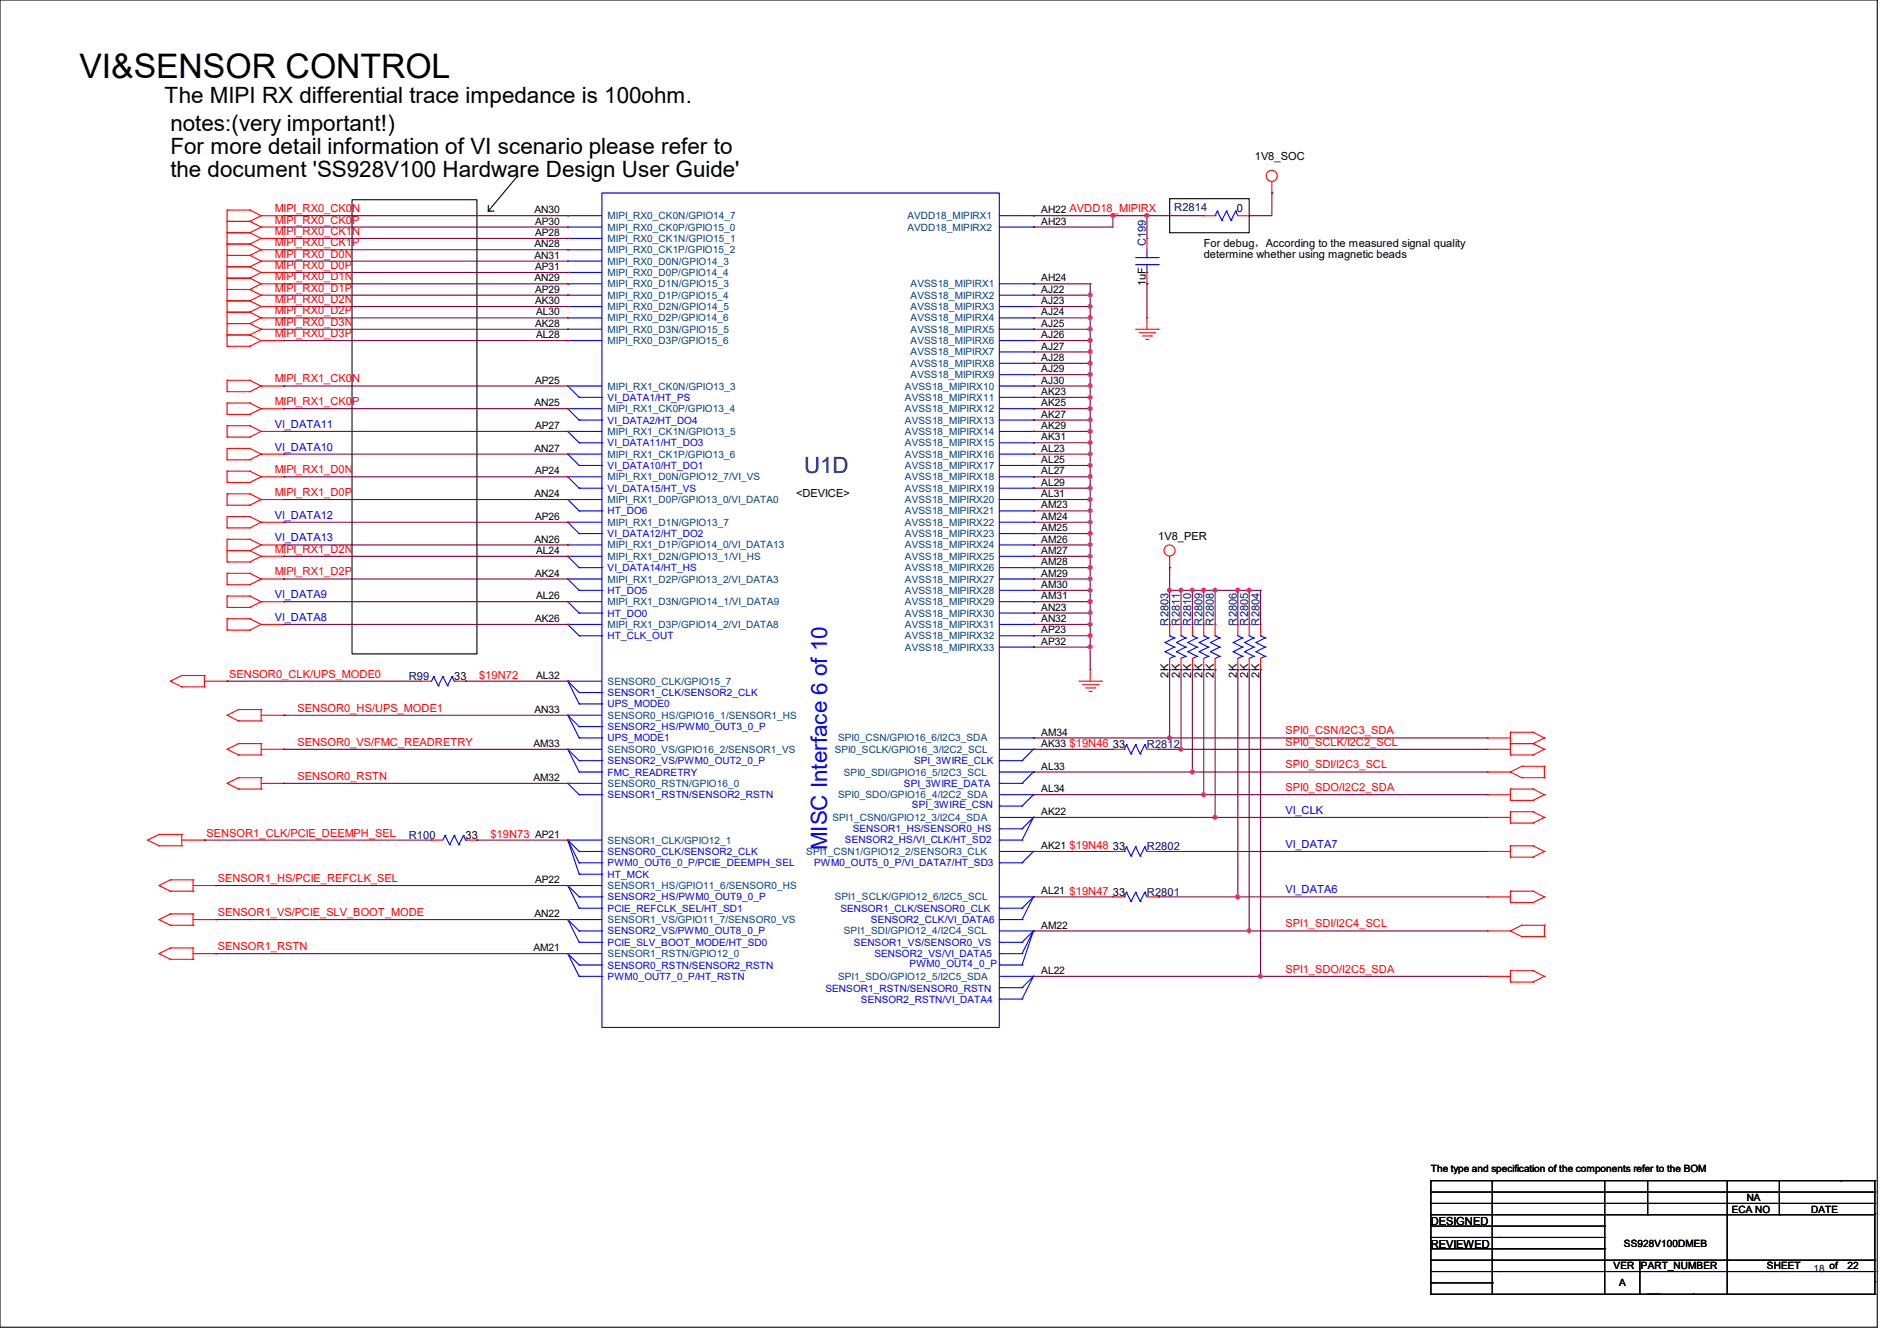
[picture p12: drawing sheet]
<svg xmlns="http://www.w3.org/2000/svg" width="297mm" height="210mm" viewBox="0 0 297 210" stroke-linecap="round" stroke-linejoin="round" font-family="sans-serif">
<g fill="none" stroke="#000" stroke-width=".17">
<path d="M0 0h293.9v207.9h-293.9zM55.1 31.3h19.6v71.1h-19.6zM76.5 33.1h.1M76.5 32.2v.9M76.5 33.1h.8M80.9 27.7h.1M80.9 27.7l-4.4 5.4M183.1 31.1h12.5v5.3h-12.5zM224 186.7h69.5v3.5h-69.5zM224 192h.1M224 193.8h.1M224 195.6h.1"/>
<path d="M224 197.4h.1M224 199.1h.1M224 184.9h.1M224 188.5h69.5M224 184.9v1.8M224 190.2v12.5M224 193.8h27.2M224 195.6h27.2M224 197.4h69.5M224 199.1h69.5M224 192h27.2M224.2 184.9h69.3"/>
<path d="M233.6 186.7h.1M233.6 195.6h.1M233.6 197.4h.1M233.6 199.1h.1M233.6 184.9h.1M233.6 184.9v17.8M234.9 193.8h.1M251.2 193.8h.1M251.2 195.6h.1M251.2 192h.1M251.2 184.9v17.8M256.8 197.4v5.3"/>
<path d="M258 190.2h.1M258 184.9v5.3M270.4 197.4h.1M270.4 184.9v17.8M278.6 190.2h.1M278.6 184.9v5.3M288.2 184.9h.1M293.5 188.5h.1M293.5 186.7h.1M293.5 190.1h.1M293.5 199.1h.1M293.5 197.4h.1"/>
<path d="M293.5 184.9h.1M293.5 184.9v1.8M293.5 190.1v12.6M224 200.9h.1M224 202.7h.1M224 200.9h9.6M224.2 202.7h69.3M233.6 200.9h.1M233.6 202.7h.1M251.2 202.7h.1M256.8 202.7h.1M258 202.7h.1"/>
<path d="M259.8 202.7h.1M265.1 202.7h.1M270.4 202.7h.1M293.5 202.7h.1M293.5 200.7h.1"/>
</g>
<g fill="none" stroke="#f00" stroke-width=".17">
<path d="M35.6 34.7h.1M35.6 32.9h.1M35.6 36.4h.1M35.6 38.2h.1M35.6 32.9v21.3M35.6 34.7h3.5M35.6 32.9h3.5M35.6 36.4h3.5M35.6 38.2h3.5M39.1 32.9h.1M39.1 34.7h.1M39.1 36.4h.1"/>
<path d="M39.1 38.2h.1M39.1 32.9l1.8 .9M39.1 34.7l1.8 .9M39.1 36.4l1.8 .9M39.1 38.2l1.8 .9M40.9 33.8h.1M40.9 35.6h.1M40.9 37.3h.1M40.9 39.1h.1M40.9 33.8h3.5M40.9 33.8l-1.8 .9M40.9 35.6h3.5"/>
<path d="M40.9 35.6l-1.8 .8M40.9 37.3h3.5M40.9 37.3l-1.8 .9M40.9 39.1h3.5M40.9 39.1l-1.8 .9M44.4 33.8h.1M44.4 35.6h.1M44.4 37.3h.1M44.4 39.1h.1M88.9 39.1h.1M88.9 37.3h.1M88.9 35.6h.1"/>
<path d="M88.9 33.8h.1M161.8 35.6h.1M161.8 33.8h.1M179.6 37.3h.1M179.6 37.3v1.8M188.5 33.8h.1M188.5 33.8h1.7M193.8 33.8h1.8M195.6 33.8h.1M199.1 30.2h.1M199.1 28.4v1.8M35.6 54.2h.1"/>
<path d="M35.6 52.5h.1M35.6 40h.1M35.6 41.8h.1M35.6 43.6h.1M35.6 45.3h.1M35.6 47.1h.1M35.6 48.9h.1M35.6 50.7h.1M35.6 59.6h.1M35.6 54.2h3.5M35.6 59.6v1.7M35.6 52.5h3.5"/>
<path d="M35.6 40h3.5M35.6 41.8h3.5M35.6 43.6h3.5M35.6 45.3h3.5M35.6 47.1h3.5M35.6 48.9h3.5M35.6 50.7h3.5M35.6 59.6h3.5M39.1 52.5h.1M39.1 54.2h.1M39.1 40h.1M39.1 41.8h.1"/>
<path d="M39.1 43.6h.1M39.1 45.3h.1M39.1 47.1h.1M39.1 48.9h.1M39.1 50.7h.1M39.1 59.6h.1M39.1 52.5l1.8 .8M39.1 40l1.8 .9M39.1 41.8l1.8 .9M39.1 43.6l1.8 .8M39.1 45.3l1.8 .9M39.1 47.1l1.8 .9"/>
<path d="M39.1 48.9l1.8 .9M39.1 50.7l1.8 .9M39.1 59.6l1.8 .9M40.9 53.3h.1M40.9 40.9h.1M40.9 42.7h.1M40.9 44.4h.1M40.9 46.2h.1M40.9 48h.1M40.9 49.8h.1M40.9 51.6h.1M40.9 51.6h3.5"/>
<path d="M40.9 53.3h3.5M40.9 53.3l-1.8 .9M40.9 40.9h3.5M40.9 40.9l-1.8 .9M40.9 42.7h3.5M40.9 42.7l-1.8 .9M40.9 44.4h3.5M40.9 44.4l-1.8 .9M40.9 46.2h3.5M40.9 46.2l-1.8 .9M40.9 48h3.5M40.9 48l-1.8 .9"/>
<path d="M40.9 49.8h3.5M40.9 49.8l-1.8 .9M40.9 51.6l-1.8 .9M44.4 53.3h.1M44.4 40.9h.1M44.4 42.7h.1M44.4 44.4h.1M44.4 46.2h.1M44.4 48h.1M44.4 49.8h.1M44.4 51.6h.1M88.9 53.3h.1"/>
<path d="M88.9 51.6h.1M88.9 49.8h.1M88.9 48h.1M88.9 46.2h.1M88.9 44.4h.1M88.9 42.7h.1M88.9 40.9h.1M161.8 58.7h.1M161.8 56.9h.1M161.8 55.1h.1M161.8 53.3h.1M161.8 51.6h.1"/>
<path d="M161.8 49.8h.1M161.8 48h.1M161.8 46.2h.1M161.8 44.4h.1M177.8 51.6h3.6M178.4 52.1h2.4M178.9 52.6h1.4M179.4 53.2h.3M179.6 49.8h.1M179.6 44.4h.1M179.6 42.7v1.7M179.6 49.8v1.8"/>
<path d="M179.7 53.2h.1M180.3 52.6h.1M180.8 52.1h.1M181.4 51.6h.1M35.6 61.3h.1M35.6 64.9h.1M35.6 63.1h.1M35.6 68.5h.1M35.6 66.7h.1M35.6 72h.1M35.6 70.2h.1M35.6 75.6h.1"/>
<path d="M35.6 73.8h.1M35.6 79.1h.1M35.6 77.3h.1M35.6 63.1v1.8M35.6 66.7v1.8M35.6 70.2v1.8M35.6 73.8v1.8M35.6 77.3v1.8M35.6 61.3h3.5M35.6 64.9h3.5M35.6 63.1h3.5M35.6 68.5h3.5"/>
<path d="M35.6 66.7h3.5M35.6 72h3.5M35.6 70.2h3.5M35.6 75.6h3.5M35.6 73.8h3.5M35.6 79.1h3.5M35.6 77.3h3.5M39.1 61.3h.1M39.1 63.1h.1M39.1 64.9h.1M39.1 66.7h.1M39.1 68.5h.1"/>
<path d="M39.1 70.2h.1M39.1 72h.1M39.1 73.8h.1M39.1 75.6h.1M39.1 77.3h.1M39.1 79.1h.1M39.1 63.1l1.8 .9M39.1 66.7l1.8 .9M39.1 70.2l1.8 .9M39.1 73.8l1.8 .9M39.1 77.3l1.8 .9M40.9 60.5h.1"/>
<path d="M40.9 64h.1M40.9 67.6h.1M40.9 71.1h.1M40.9 74.7h.1M40.9 78.2h.1M40.9 60.5h3.5M40.9 60.5l-1.8 .8M40.9 64h3.5M40.9 64l-1.8 .9M40.9 67.6h3.5M40.9 67.6l-1.8 .9M40.9 71.1h3.5"/>
<path d="M40.9 71.1l-1.8 .9M40.9 74.7h3.5M40.9 74.7l-1.8 .9M40.9 78.2h3.5M40.9 78.2l-1.8 .9M44.4 60.5h.1M44.4 64h.1M44.4 67.6h.1M44.4 71.1h.1M44.4 74.7h.1M44.4 78.2h.1M88.9 78.2h.1"/>
<path d="M88.9 74.7h.1M88.9 71.1h.1M88.9 67.6h.1M88.9 64h.1M88.9 60.5h.1M161.8 78.2h.1M161.8 76.5h.1M161.8 74.7h.1M161.8 72.9h.1M161.8 71.1h.1M161.8 69.3h.1M161.8 67.6h.1"/>
<path d="M161.8 65.8h.1M161.8 64h.1M161.8 62.2h.1M161.8 60.5h.1M35.6 95.1h.1M35.6 93.3h.1M35.6 91.6h.1M35.6 89.8h.1M35.6 98.7h.1M35.6 96.9h.1M35.6 82.7h.1M35.6 80.9h.1"/>
<path d="M35.6 86.2h.1M35.6 84.5h.1M35.6 88h.1M35.6 80.9v1.8M35.6 84.5v3.5M35.6 89.8v1.8M35.6 93.3v1.8M35.6 96.9v1.8M35.6 95.1h3.5M35.6 93.3h3.5M35.6 91.6h3.5M35.6 89.8h3.5"/>
<path d="M35.6 98.7h3.5M35.6 96.9h3.5M35.6 82.7h3.5M35.6 80.9h3.5M35.6 86.2h3.5M35.6 84.5h3.5M35.6 88h3.5M39.1 93.3h.1M39.1 95.1h.1M39.1 89.8h.1M39.1 91.6h.1M39.1 96.9h.1"/>
<path d="M39.1 98.7h.1M39.1 80.9h.1M39.1 82.7h.1M39.1 84.5h.1M39.1 86.2h.1M39.1 88h.1M39.1 93.3l1.8 .9M39.1 89.8l1.8 .9M39.1 96.9l1.8 .9M39.1 80.9l1.8 .9M39.1 84.5l1.8 .8M39.1 86.2l1.8 .9"/>
<path d="M40.9 94.2h.1M40.9 90.7h.1M40.9 97.8h.1M40.9 81.8h.1M40.9 85.3h.1M40.9 87.1h.1M40.9 94.2h3.5M40.9 94.2l-1.8 .9M40.9 90.7h3.5M40.9 90.7l-1.8 .9M40.9 97.8h3.5M40.9 97.8l-1.8 .9"/>
<path d="M40.9 81.8h3.5M40.9 81.8l-1.8 .9M40.9 85.3h3.5M40.9 85.3l-1.8 .9M40.9 87.1h3.5M40.9 87.1l-1.8 .9M44.4 94.2h.1M44.4 90.7h.1M44.4 97.8h.1M44.4 81.8h.1M44.4 85.3h.1M44.4 87.1h.1"/>
<path d="M88.9 97.8h.1M88.9 94.2h.1M88.9 90.7h.1M88.9 87.1h.1M88.9 85.3h.1M88.9 81.8h.1M161.8 99.6h.1M161.8 97.8h.1M161.8 96h.1M161.8 94.2h.1M161.8 92.5h.1M161.8 90.7h.1"/>
<path d="M161.8 88.9h.1M161.8 87.1h.1M161.8 85.3h.1M161.8 83.6h.1M161.8 81.8h.1M161.8 80h.1M183.1 88.9h.1M183.1 97.8h.1M183.1 87.1v1.8M183.1 97.8v1.8M184.9 97.8h.1M184.9 97.8v1.8"/>
<path d="M186.7 97.8h.1M186.7 97.8v1.8M188.5 97.8h.1M188.5 97.8v1.8M190.2 97.8h.1M190.2 97.8v1.8M193.8 97.8h.1M193.8 97.8v1.8M195.6 97.8h.1M195.6 97.8v1.8M197.4 97.8h.1M197.4 97.8v1.8"/>
<path d="M26.7 106.7h.1M26.7 106.7l1.7 .9M28.4 105.8h.1M28.4 107.6h.1M28.4 107.6h3.6M28.4 105.8h3.6M28.4 105.8l-1.7 .9M32 107.6h.1M32 105.8h.1M32 106.7h3.6M32 105.8v1.8M35.6 106.7h.1"/>
<path d="M35.6 112h.1M35.6 117.3h.1M35.6 112l1.7 .9M35.6 117.3l1.7 .9M37.3 111.1h.1M37.3 112.9h.1M37.3 116.5h.1M37.3 118.2h.1M37.3 112.9h3.6M37.3 111.1h3.6M37.3 111.1l-1.7 .9M37.3 118.2h3.6"/>
<path d="M37.3 116.5h3.6M37.3 116.5l-1.7 .8M40.9 112.9h.1M40.9 111.1h.1M40.9 118.2h.1M40.9 116.5h.1M40.9 111.1v1.8M40.9 116.5v1.7M40.9 112h3.5M40.9 117.3h3.5M44.4 112h.1M44.4 117.3h.1"/>
<path d="M65.8 106.7h.1M65.8 106.7h1.8M71.1 106.7h1.8M72.9 106.7h.1M88.9 117.3h.1M88.9 112h.1M88.9 106.7h.1M161.8 101.3h.1M161.8 117.3h.1M161.8 115.6h.1M168.9 106.7h3.6M169.5 107.2h2.4"/>
<path d="M170 107.7h1.4M170.5 108.3h.4M170.7 104.9h.1M170.7 104.9v1.8M170.9 108.3h.1M171.4 107.7h.1M171.9 107.2h.1M172.5 106.7h.1M174.2 117.3h.1M174.2 117.3h1.8M179.6 117.3h1.8M181.4 117.3h.1"/>
<path d="M183.1 104.9h.1M183.1 103.1v1.8M184.9 104.9h.1M184.9 103.1v1.8M186.7 104.9h.1M186.7 103.1v1.8M188.5 104.9h.1M188.5 103.1v1.8M190.2 104.9h.1M190.2 103.1v1.8M193.8 104.9h.1M193.8 103.1v1.8"/>
<path d="M195.6 104.9h.1M195.6 103.1v1.8M197.4 104.9h.1M197.4 103.1v1.8M232.9 115.6h.1M232.9 117.3h.1M232.9 117.3h3.6M232.9 115.6h3.6M236.5 116.5h.1M236.5 114.7h.1M236.5 118.2h.1M236.5 118.2h3.5"/>
<path d="M236.5 116.5h3.5M236.5 114.7v3.5M236.5 114.7h3.5M240 114.7h.1M240 116.5h.1M240 118.2h.1M240 114.7l1.8 .9M240 116.5l1.8 .8M241.8 115.6h.1M241.8 117.3h.1M241.8 115.6l-1.8 .9M241.8 117.3l-1.8 .9"/>
<path d="M23.1 131.6h.1M23.1 131.6l1.8 .9M24.9 130.7h.1M24.9 132.5h.1M24.9 138.7h.1M24.9 132.5h3.5M24.9 130.7h3.5M24.9 130.7l-1.8 .9M24.9 138.7l1.8 .9M26.7 137.8h.1M26.7 139.6h.1M26.7 139.6h3.5"/>
<path d="M26.7 137.8h3.5M26.7 137.8l-1.8 .9M28.4 132.5h.1M28.4 130.7h.1M28.4 131.6h3.6M28.4 130.7v1.8M30.2 139.6h.1M30.2 137.8h.1M30.2 138.7h3.6M30.2 137.8v1.8M32 131.6h.1M33.8 138.7h.1"/>
<path d="M35.6 122.7h.1M35.6 122.7l1.7 .9M37.3 121.8h.1M37.3 123.6h.1M37.3 123.6h3.6M37.3 121.8h3.6M37.3 121.8l-1.7 .9M40.9 123.6h.1M40.9 121.8h.1M40.9 122.7h3.5M40.9 121.8v1.8M44.4 122.7h.1"/>
<path d="M67.6 131.6h.1M67.6 131.6h1.7M72.9 131.6h1.8M74.7 131.6h.1M88.9 138.7h.1M88.9 131.6h.1M88.9 122.7h.1M161.8 133.3h.1M161.8 128h.1M161.8 124.5h.1M161.8 120.9h.1M174.2 133.3h.1"/>
<path d="M174.2 133.3h1.8M179.6 133.3h1.8M181.4 133.3h.1M232.9 124.5h.1M232.9 120.9h.1M232.9 128h.1M232.9 133.3h.1M232.9 124.5h3.6M232.9 120.9h3.6M232.9 128h3.6M232.9 133.3h3.6M236.5 125.3h.1"/>
<path d="M236.5 123.6h.1M236.5 120.9h.1M236.5 128.9h.1M236.5 127.1h.1M236.5 134.2h.1M236.5 132.5h.1M236.5 139.6h.1M236.5 123.6h3.5M236.5 132.5h3.5M236.5 139.6h3.5M236.5 123.6v1.7M236.5 127.1v1.8"/>
<path d="M236.5 132.5v1.7M236.5 139.6v1.8M236.5 125.3h3.5M236.5 120.9l1.8 .9M236.5 128.9h3.5M236.5 127.1h3.5M236.5 134.2h3.5M238.3 120h.1M238.3 121.8h.1M238.3 121.8h3.5M238.3 120h3.5M238.3 120l-1.8 .9"/>
<path d="M240 123.6h.1M240 125.3h.1M240 127.1h.1M240 128.9h.1M240 132.5h.1M240 134.2h.1M240 139.6h.1M240 123.6l1.8 .9M240 127.1l1.8 .9M240 132.5l1.8 .8M240 139.6l1.8 .9M241.8 124.5h.1"/>
<path d="M241.8 121.8h.1M241.8 120h.1M241.8 128h.1M241.8 133.3h.1M241.8 120v1.8M241.8 124.5l-1.8 .8M241.8 128l-1.8 .9M241.8 133.3l-1.8 .9M24.9 144h.1M24.9 149.4h.1M24.9 144l1.8 .9M24.9 149.4l1.8 .8"/>
<path d="M26.7 143.1h.1M26.7 144.9h.1M26.7 148.5h.1M26.7 150.2h.1M26.7 144.9h3.5M26.7 143.1h3.5M26.7 143.1l-1.8 .9M26.7 150.2h3.5M26.7 148.5h3.5M26.7 148.5l-1.8 .9M30.2 144.9h.1M30.2 143.1h.1"/>
<path d="M30.2 150.2h.1M30.2 148.5h.1M30.2 143.1v1.8M30.2 148.5v1.7M30.2 144h3.6M30.2 149.4h3.6M33.8 144h.1M33.8 149.4h.1M88.9 144h.1M88.9 149.4h.1M161.8 152.9h.1M161.8 145.8h.1"/>
<path d="M161.8 140.5h.1M174.2 140.5h.1M174.2 140.5h1.8M179.6 140.5h1.8M181.4 140.5h.1M232.9 145.8h.1M232.9 140.5h.1M232.9 152.9h.1M232.9 145.8h3.6M232.9 140.5h3.6M232.9 152.9h3.6M236.5 145.8h.1"/>
<path d="M236.5 141.4h.1M236.5 153.8h.1M236.5 152h.1M236.5 145.8l1.8 .9M236.5 152v1.8M236.5 141.4h3.5M236.5 153.8h3.5M236.5 152h3.5M238.3 144.9h.1M238.3 146.7h.1M238.3 144.9h3.5M238.3 146.7h3.5"/>
<path d="M238.3 144.9l-1.8 .9M240 141.4h.1M240 152h.1M240 153.8h.1M240 152l1.8 .9M241.8 146.7h.1M241.8 144.9h.1M241.8 140.5h.1M241.8 152.9h.1M241.8 144.9v1.8M241.8 140.5l-1.8 .9M241.8 152.9l-1.8 .9"/>
<circle cx="199.1" cy="27.5" r=".87"/>
<circle cx="183.1" cy="86.2" r=".87"/>
</g>
<g fill="none" stroke="#00f" stroke-width=".17">
<path d="M88.9 39.1h.1M88.9 37.3h.1M88.9 35.6h.1M88.9 33.8h.1M88.9 35.6h5.3M88.9 33.8h5.3M88.9 39.1h5.3M88.9 37.3h5.3M94.2 30.2h62.3v130.7h-62.3zM156.5 35.6h5.3M156.5 33.8h5.3M161.8 35.6h.1"/>
<path d="M161.8 33.8h.1M179.6 39.1v1.2M190.2 33.8h.1M190.6 33.1h.1M190.6 33.1l.7 1.4M190.6 33.1l-.4 .7M191.3 34.5h.1M192 33.1h.1M192 33.1l.7 1.4M192 33.1l-.7 1.4M192.7 34.5h.1M193.5 33.1h.1"/>
<path d="M193.5 33.1l-.8 1.4M193.5 33.1l.3 .7M88.9 53.3h.1M88.9 51.6h.1M88.9 49.8h.1M88.9 48h.1M88.9 46.2h.1M88.9 44.4h.1M88.9 42.7h.1M88.9 40.9h.1M88.9 53.3h5.3M88.9 51.6h5.3"/>
<path d="M88.9 49.8h5.3M88.9 48h5.3M88.9 46.2h5.3M88.9 44.4h5.3M88.9 42.7h5.3M88.9 40.9h5.3M156.5 58.7h5.3M156.5 56.9h5.3M156.5 55.1h5.3M156.5 53.3h5.3M156.5 51.6h5.3M156.5 49.8h5.3"/>
<path d="M156.5 48h5.3M156.5 46.2h5.3M156.5 44.4h5.3M161.8 58.7h.1M161.8 56.9h.1M161.8 55.1h.1M161.8 53.3h.1M161.8 51.6h.1M161.8 49.8h.1M161.8 48h.1M161.8 46.2h.1M161.8 44.4h.1"/>
<path d="M177.8 41.4h3.6M177.8 40.3h3.6M179.6 42.7h.1M179.6 40.3h.1M179.6 41.4v1.3M181.4 41.4h.1M181.4 40.3h.1M88.9 78.2h.1M88.9 74.7h.1M88.9 71.1h.1M88.9 67.6h.1M88.9 64h.1"/>
<path d="M88.9 60.5h.1M88.9 78.2h5.3M88.9 74.7h5.3M88.9 71.1h5.3M88.9 67.6h5.3M88.9 64h5.3M88.9 60.5h5.3M88.9 78.2l1.8 1.8M88.9 74.7l1.8 1.8M88.9 71.1l1.8 1.8M88.9 67.6l1.8 1.7M88.9 64l1.8 1.8"/>
<path d="M88.9 60.5l1.8 1.7M90.7 76.5h.1M90.7 72.9h.1M90.7 69.3h.1M90.7 65.8h.1M90.7 62.2h.1M90.7 76.5h3.5M90.7 72.9h3.5M90.7 69.3h3.5M90.7 65.8h3.5M90.7 62.2h3.5M94.2 76.5h.1"/>
<path d="M94.2 72.9h.1M94.2 69.3h.1M94.2 65.8h.1M94.2 62.2h.1M156.5 78.2h5.3M156.5 76.5h5.3M156.5 74.7h5.3M156.5 72.9h5.3M156.5 71.1h5.3M156.5 69.3h5.3M156.5 67.6h5.3M156.5 65.8h5.3"/>
<path d="M156.5 64h5.3M156.5 62.2h5.3M156.5 60.5h5.3M161.8 78.2h.1M161.8 76.5h.1M161.8 74.7h.1M161.8 72.9h.1M161.8 71.1h.1M161.8 69.3h.1M161.8 67.6h.1M161.8 65.8h.1M161.8 64h.1"/>
<path d="M161.8 62.2h.1M161.8 60.5h.1M88.9 97.8h.1M88.9 94.2h.1M88.9 90.7h.1M88.9 87.1h.1M88.9 85.3h.1M88.9 81.8h.1M88.9 97.8h5.3M88.9 94.2h5.3M88.9 90.7h5.3M88.9 87.1h5.3"/>
<path d="M88.9 85.3h5.3M88.9 81.8h5.3M88.9 97.8l1.8 1.8M88.9 94.2l1.8 1.8M88.9 90.7l1.8 1.8M88.9 87.1l1.8 1.8M88.9 81.8l1.8 1.8M90.7 99.6h.1M90.7 96h.1M90.7 92.5h.1M90.7 88.9h.1M90.7 83.6h.1"/>
<path d="M90.7 80h.1M90.7 99.6h3.5M90.7 96h3.5M90.7 92.5h3.5M90.7 88.9h3.5M90.7 83.6h3.5M90.7 80h3.5M94.2 99.6h.1M94.2 96h.1M94.2 92.5h.1M94.2 88.9h.1M94.2 83.6h.1"/>
<path d="M94.2 80h.1M156.5 99.6h5.3M156.5 97.8h5.3M156.5 96h5.3M156.5 94.2h5.3M156.5 92.5h5.3M156.5 90.7h5.3M156.5 88.9h5.3M156.5 87.1h5.3M156.5 85.3h5.3M156.5 83.6h5.3M156.5 81.8h5.3"/>
<path d="M156.5 80h5.3M161.8 99.6h.1M161.8 97.8h.1M161.8 96h.1M161.8 94.2h.1M161.8 92.5h.1M161.8 90.7h.1M161.8 88.9h.1M161.8 87.1h.1M161.8 85.3h.1M161.8 83.6h.1M161.8 81.8h.1"/>
<path d="M161.8 80h.1M183.1 99.6h.1M183.1 99.6l.8 .3M183.9 99.9h.1M183.9 99.9l-1.5 .7M184.9 99.6h.1M184.9 99.6l.7 .3M185.6 99.9h.1M185.6 99.9l-1.4 .7M186.7 99.6h.1M186.7 99.6l.7 .3M187.4 99.9h.1"/>
<path d="M187.4 99.9l-1.4 .7M188.5 99.6h.1M188.5 99.6l.7 .3M189.2 99.9h.1M189.2 99.9l-1.5 .7M190.2 99.6h.1M190.2 99.6l.8 .3M191 99.9h.1M191 99.9l-1.5 .7M193.8 99.6h.1M193.8 99.6l.7 .3M194.5 99.9h.1"/>
<path d="M194.5 99.9l-1.4 .7M195.6 99.6h.1M195.6 99.6l.7 .3M196.3 99.9h.1M196.3 99.9l-1.4 .7M197.4 99.6h.1M197.4 99.6l.7 .3M198.1 99.9h.1M198.1 99.9l-1.5 .7M67.9 106h.1M67.9 106l.7 1.4M67.9 106l-.3 .7"/>
<path d="M68.6 107.4h.1M69.3 106h.1M69.3 106l-.7 1.4M69.3 106l.8 1.4M70.1 107.4h.1M70.8 106h.1M70.8 106l-.7 1.4M70.8 106l.3 .7M71.1 106.7h.1M88.9 117.3h.1M88.9 112h.1M88.9 106.7h.1"/>
<path d="M88.9 117.3h5.3M88.9 112h5.3M88.9 106.7h5.3M88.9 117.3l1.8 3.6M88.9 117.3l1.8 1.8M88.9 112l1.8 3.6M88.9 112l1.8 1.8M88.9 106.7l1.8 3.5M88.9 106.7l1.8 1.8M90.7 119.1h.1M90.7 115.6h.1M90.7 113.8h.1"/>
<path d="M90.7 110.2h.1M90.7 108.5h.1M90.7 115.6h3.5M90.7 119.1h3.5M90.7 113.8h3.5M90.7 110.2h3.5M90.7 108.5h3.5M94.2 119.1h.1M94.2 115.6h.1M94.2 113.8h.1M94.2 110.2h.1M94.2 108.5h.1"/>
<path d="M156.5 119.1h.1M156.5 101.3h5.3M156.5 117.3h5.3M156.5 115.6h5.3M156.5 119.1h3.5M160 119.1h.1M161.8 101.3h.1M161.8 117.3h.1M161.8 115.6h.1M161.8 117.3l-1.8 1.8M176 117.3h.1M176.4 116.6h.1"/>
<path d="M176.4 116.6l.7 1.5M176.4 116.6l-.4 .7M177.1 118.1h.1M177.8 116.6h.1M177.8 116.6l.7 1.5M177.8 116.6l-.7 1.5M178.5 118.1h.1M179.2 116.6h.1M179.2 116.6l-.7 1.5M179.2 116.6l.4 .7M182.4 100.6h.1M182.4 102.1h.1"/>
<path d="M182.4 100.6l1.5 .7M182.4 102.1l1.5 .7M183.9 101.3h.1M183.9 102.8h.1M183.9 101.3l-1.5 .8M183.9 102.8l-.8 .3M184.2 100.6h.1M184.2 102.1h.1M184.2 100.6l1.4 .7M184.2 102.1l1.4 .7M185.6 101.3h.1M185.6 102.8h.1"/>
<path d="M185.6 101.3l-1.4 .8M185.6 102.8l-.7 .3M186 100.6h.1M186 102.1h.1M186 100.6l1.4 .7M186 102.1l1.4 .7M187.4 101.3h.1M187.4 102.8h.1M187.4 101.3l-1.4 .8M187.4 102.8l-.7 .3M187.7 100.6h.1M187.7 102.1h.1"/>
<path d="M187.7 100.6l1.5 .7M187.7 102.1l1.5 .7M189.2 101.3h.1M189.2 102.8h.1M189.2 101.3l-1.5 .8M189.2 102.8l-.7 .3M189.5 100.6h.1M189.5 102.1h.1M189.5 100.6l1.5 .7M189.5 102.1l1.5 .7M191 101.3h.1M191 102.8h.1"/>
<path d="M191 101.3l-1.5 .8M191 102.8l-.8 .3M193.1 100.6h.1M193.1 102.1h.1M193.1 100.6l1.4 .7M193.1 102.1l1.4 .7M194.5 101.3h.1M194.5 102.8h.1M194.5 101.3l-1.4 .8M194.5 102.8l-.7 .3M194.9 100.6h.1M194.9 102.1h.1"/>
<path d="M194.9 100.6l1.4 .7M194.9 102.1l1.4 .7M196.3 101.3h.1M196.3 102.8h.1M196.3 101.3l-1.4 .8M196.3 102.8l-.7 .3M196.6 100.6h.1M196.6 102.1h.1M196.6 100.6l1.5 .7M196.6 102.1l1.5 .7M198.1 101.3h.1M198.1 102.8h.1"/>
<path d="M198.1 101.3l-1.5 .8M198.1 102.8l-.7 .3M69.7 130.9h.1M69.7 130.9l.7 1.4M69.7 130.9l-.4 .7M70.4 132.3h.1M71.1 130.9h.1M71.1 130.9l-.7 1.4M71.1 130.9l.7 1.4M71.8 132.3h.1M72.6 130.9h.1M72.6 130.9l-.8 1.4"/>
<path d="M72.6 130.9l.3 .7M72.9 131.6h.1M88.9 138.7h.1M88.9 131.6h.1M88.9 122.7h.1M88.9 138.7h5.3M88.9 131.6h5.3M88.9 122.7h5.3M88.9 138.7l1.8 3.5M88.9 138.7l1.8 1.8M88.9 131.6l1.8 5.3M88.9 131.6l1.8 3.5"/>
<path d="M88.9 131.6l1.8 1.7M88.9 122.7l1.8 1.8M90.7 136.9h.1M90.7 135.1h.1M90.7 133.3h.1M90.7 120.9h.1M90.7 124.5h.1M90.7 133.3h3.5M90.7 124.5h3.5M90.7 120.9h3.5M90.7 135.1h3.5M90.7 136.9h3.5"/>
<path d="M94.2 136.9h.1M94.2 135.1h.1M94.2 133.3h.1M94.2 120.9h.1M94.2 124.5h.1M156.5 135.1h.1M156.5 131.6h.1M156.5 129.8h.1M156.5 126.2h.1M156.5 122.7h.1M156.5 133.3h5.3M156.5 128h5.3"/>
<path d="M156.5 124.5h5.3M156.5 120.9h5.3M156.5 131.6h3.5M156.5 122.7h3.5M156.5 135.1h3.5M156.5 129.8h3.5M156.5 126.2h3.5M160 135.1h.1M160 131.6h.1M160 129.8h.1M160 126.2h.1M160 122.7h.1"/>
<path d="M161.8 133.3h.1M161.8 128h.1M161.8 124.5h.1M161.8 120.9h.1M161.8 133.3l-1.8 1.8M161.8 128l-1.8 3.6M161.8 128l-1.8 1.8M161.8 124.5l-1.8 1.7M161.8 120.9l-1.8 1.8M176 133.3h.1M176.4 139.7h.1M176.4 132.6h.1"/>
<path d="M176.4 139.7l.7 1.5M176.4 139.7l-.4 .8M176.4 132.6l.7 1.5M176.4 132.6l-.4 .7M177.1 134.1h.1M177.8 139.7h.1M177.8 132.6h.1M177.8 139.7l.7 1.5M177.8 139.7l-.7 1.5M177.8 132.6l.7 1.5M177.8 132.6l-.7 1.5M178.5 134.1h.1"/>
<path d="M179.2 139.7h.1M179.2 132.6h.1M179.2 139.7l-.7 1.5M179.2 139.7l.4 .8M179.2 132.6l-.7 1.5M179.2 132.6l.4 .7M88.9 144h.1M88.9 149.4h.1M88.9 144h5.3M88.9 149.4h5.3M88.9 144l1.8 3.6M88.9 144l1.8 1.8"/>
<path d="M88.9 149.4l1.8 3.5M88.9 149.4l1.8 1.7M90.7 147.6h.1M90.7 145.8h.1M90.7 152.9h.1M90.7 151.1h.1M90.7 142.2h.1M90.7 140.5h.1M90.7 152.9h3.5M90.7 145.8h3.5M90.7 140.5h3.5M90.7 151.1h3.5"/>
<path d="M90.7 147.6h3.5M90.7 142.2h3.5M94.2 147.6h.1M94.2 145.8h.1M94.2 152.9h.1M94.2 151.1h.1M94.2 142.2h.1M94.2 140.5h.1M156.5 156.5h.1M156.5 154.7h.1M156.5 151.1h.1M156.5 149.4h.1"/>
<path d="M156.5 147.6h.1M156.5 144h.1M156.5 142.2h.1M156.5 152.9h5.3M156.5 145.8h5.3M156.5 140.5h5.3M156.5 144h3.5M156.5 149.4h3.5M156.5 156.5h3.5M156.5 154.7h3.5M156.5 151.1h3.5M156.5 147.6h3.5"/>
<path d="M156.5 142.2h3.5M160 156.5h.1M160 154.7h.1M160 151.1h.1M160 149.4h.1M160 147.6h.1M160 144h.1M160 142.2h.1M161.8 152.9h.1M161.8 145.8h.1M161.8 140.5h.1M161.8 152.9l-1.8 3.6"/>
<path d="M161.8 152.9l-1.8 1.8M161.8 145.8l-1.8 5.3M161.8 145.8l-1.8 3.6M161.8 145.8l-1.8 1.8M161.8 140.5l-1.8 3.5M161.8 140.5l-1.8 1.7M176 140.5h.1M177.1 141.2h.1M178.5 141.2h.1"/>
</g>
<g fill="none" stroke="#800040" stroke-width=".17">
<path d="M44.4 33.8h.1M44.4 35.6h.1M44.4 37.3h.1M44.4 39.1h.1M44.4 33.8h44.5M44.4 35.6h44.5M44.4 37.3h44.5M44.4 39.1h44.5M161.8 33.8h.1M161.8 35.6h.1M161.8 33.8h26.7M174.2 33.8h.1"/>
<path d="M174.2 33.8v1.8h-12.4M179.6 33.8h.1M179.6 33.8v3.5M195.6 33.8h.1M199.1 30.2h.1M199.1 30.2v3.6h-3.5M44.4 40.9h.1M44.4 42.7h.1M44.4 44.4h.1M44.4 46.2h.1M44.4 48h.1M44.4 49.8h.1"/>
<path d="M44.4 51.6h.1M44.4 53.3h.1M44.4 53.3h44.5M44.4 51.6h44.5M44.4 49.8h44.5M44.4 48h44.5M44.4 46.2h44.5M44.4 44.4h44.5M44.4 40.9h44.5M44.4 42.7h44.5M161.8 56.9h.1M161.8 55.1h.1"/>
<path d="M161.8 53.3h.1M161.8 51.6h.1M161.8 49.8h.1M161.8 48h.1M161.8 46.2h.1M161.8 44.4h.1M161.8 58.7h.1M161.8 56.9h8.9M161.8 55.1h8.9M161.8 53.3h8.9M161.8 51.6h8.9M161.8 49.8h8.9"/>
<path d="M161.8 48h8.9M161.8 46.2h8.9M161.8 44.4h8.9M161.8 58.7h8.9M170.7 58.7h.1M170.7 56.9h.1M170.7 55.1h.1M170.7 53.3h.1M170.7 51.6h.1M170.7 49.8h.1M170.7 48h.1M170.7 46.2h.1"/>
<path d="M170.7 44.4h.1M170.7 44.4v60.5M179.6 44.4h.1M179.6 44.4v5.4M44.4 60.5h.1M44.4 64h.1M44.4 67.6h.1M44.4 71.1h.1M44.4 74.7h.1M44.4 78.2h.1M44.4 78.2h44.5M44.4 67.6h44.5"/>
<path d="M44.4 60.5h44.5M44.4 64h44.5M44.4 71.1h44.5M44.4 74.7h44.5M161.8 78.2h.1M161.8 76.5h.1M161.8 67.6h.1M161.8 65.8h.1M161.8 60.5h.1M161.8 62.2h.1M161.8 64h.1M161.8 69.3h.1"/>
<path d="M161.8 71.1h.1M161.8 72.9h.1M161.8 74.7h.1M161.8 78.2h8.9M161.8 76.5h8.9M161.8 67.6h8.9M161.8 65.8h8.9M161.8 60.5h8.9M161.8 62.2h8.9M161.8 64h8.9M161.8 69.3h8.9M161.8 71.1h8.9"/>
<path d="M161.8 72.9h8.9M161.8 74.7h8.9M170.7 78.2h.1M170.7 76.5h.1M170.7 74.7h.1M170.7 72.9h.1M170.7 71.1h.1M170.7 69.3h.1M170.7 67.6h.1M170.7 65.8h.1M170.7 64h.1M170.7 62.2h.1"/>
<path d="M170.7 60.5h.1M44.4 81.8h.1M44.4 85.3h.1M44.4 87.1h.1M44.4 90.7h.1M44.4 94.2h.1M44.4 97.8h.1M44.4 94.2h44.5M44.4 81.8h44.5M44.4 85.3h44.5M44.4 87.1h44.5M44.4 90.7h44.5"/>
<path d="M44.4 97.8h44.5M161.8 99.6h.1M161.8 96h.1M161.8 94.2h.1M161.8 88.9h.1M161.8 83.6h.1M161.8 80h.1M161.8 81.8h.1M161.8 85.3h.1M161.8 87.1h.1M161.8 90.7h.1M161.8 92.5h.1"/>
<path d="M161.8 97.8h.1M161.8 92.5h8.9M161.8 99.6h8.9M161.8 96h8.9M161.8 94.2h8.9M161.8 88.9h8.9M161.8 83.6h8.9M161.8 80h8.9M161.8 81.8h8.9M161.8 85.3h8.9M161.8 87.1h8.9M161.8 90.7h8.9"/>
<path d="M161.8 97.8h8.9M170.7 99.6h.1M170.7 97.8h.1M170.7 96h.1M170.7 94.2h.1M170.7 92.5h.1M170.7 90.7h.1M170.7 88.9h.1M170.7 87.1h.1M170.7 85.3h.1M170.7 83.6h.1M170.7 81.8h.1"/>
<path d="M170.7 80h.1M183.1 88.9h.1M183.1 92.5h.1M183.1 92.5h14.3M183.1 88.9v8.9M184.9 92.5h.1M184.9 92.5v5.3M186.7 92.5h.1M186.7 92.5v5.3M188.5 92.5h.1M188.5 92.5v5.3M190.2 92.5h.1"/>
<path d="M190.2 92.5v5.3M193.8 92.5h.1M193.8 92.5v5.3M195.6 92.5h.1M195.6 92.5v5.3M197.4 92.5h.1M197.4 92.5v5.3M35.6 106.7h.1M35.6 106.7h30.2M44.4 112h.1M44.4 117.3h.1M44.4 117.3h44.5"/>
<path d="M44.4 112h44.5M72.9 106.7h.1M72.9 106.7h16M161.8 117.3h.1M161.8 101.3h.1M161.8 115.6h.1M161.8 117.3h12.4M161.8 101.3h8.9M161.8 115.6h71.1M170.7 101.3h.1M181.4 117.3h.1M181.4 117.3h51.5"/>
<path d="M183.1 104.9h.1M183.1 115.6h.1M183.1 104.9v10.7M184.9 104.9h.1M184.9 117.3h.1M184.9 104.9v12.4M186.7 104.9h.1M186.7 104.9v16M188.5 104.9h.1M188.5 104.9v19.6M190.2 104.9h.1M190.2 104.9v23.1"/>
<path d="M193.8 104.9h.1M193.8 104.9v35.6M195.6 104.9h.1M195.6 104.9v40.9M197.4 104.9h.1M197.4 104.9v48M32 131.6h.1M32 131.6h35.6M33.8 138.7h.1M33.8 138.7h55.1M44.4 122.7h.1M44.4 122.7h44.5"/>
<path d="M74.7 131.6h.1M74.7 131.6h14.2M161.8 133.3h.1M161.8 120.9h.1M161.8 124.5h.1M161.8 128h.1M161.8 133.3h12.4M161.8 120.9h71.1M161.8 124.5h71.1M161.8 128h71.1M181.4 133.3h.1M181.4 133.3h51.5"/>
<path d="M186.7 120.9h.1M188.5 124.5h.1M190.2 128h.1M33.8 149.4h.1M33.8 144h.1M33.8 149.4h55.1M33.8 144h55.1M161.8 140.5h.1M161.8 145.8h.1M161.8 152.9h.1M161.8 140.5h12.4M161.8 145.8h71.1"/>
<path d="M161.8 152.9h71.1M181.4 140.5h.1M181.4 140.5h51.5M193.8 140.5h.1M195.6 145.8h.1M197.4 152.9h.1"/>
</g>
<g fill="#f0f" stroke="#f0f" stroke-width=".17">
<circle cx="193.8" cy="92.4" r=".32"/>
<circle cx="190.2" cy="92.4" r=".32"/>
<circle cx="195.6" cy="92.4" r=".32"/>
<circle cx="184.9" cy="92.4" r=".32"/>
<circle cx="183.1" cy="92.4" r=".32"/>
<circle cx="186.7" cy="92.4" r=".32"/>
<circle cx="188.4" cy="92.4" r=".32"/>
<circle cx="179.6" cy="33.8" r=".32"/>
<circle cx="174.2" cy="33.8" r=".32"/>
<circle cx="170.7" cy="101.3" r=".32"/>
<circle cx="170.7" cy="99.5" r=".32"/>
<circle cx="170.7" cy="96" r=".32"/>
<circle cx="170.7" cy="94.2" r=".32"/>
<circle cx="170.7" cy="88.9" r=".32"/>
<circle cx="170.7" cy="83.5" r=".32"/>
<circle cx="170.7" cy="78.2" r=".32"/>
<circle cx="170.7" cy="76.4" r=".32"/>
<circle cx="170.7" cy="67.5" r=".32"/>
<circle cx="170.7" cy="65.8" r=".32"/>
<circle cx="170.7" cy="60.4" r=".32"/>
<circle cx="170.7" cy="56.9" r=".32"/>
<circle cx="170.7" cy="55.1" r=".32"/>
<circle cx="170.7" cy="53.3" r=".32"/>
<circle cx="170.7" cy="51.5" r=".32"/>
<circle cx="170.7" cy="49.8" r=".32"/>
<circle cx="170.7" cy="48" r=".32"/>
<circle cx="170.7" cy="46.2" r=".32"/>
<circle cx="170.7" cy="58.7" r=".32"/>
<circle cx="170.7" cy="62.2" r=".32"/>
<circle cx="170.7" cy="64" r=".32"/>
<circle cx="170.7" cy="69.3" r=".32"/>
<circle cx="170.7" cy="71.1" r=".32"/>
<circle cx="170.7" cy="72.9" r=".32"/>
<circle cx="170.7" cy="74.7" r=".32"/>
<circle cx="170.7" cy="80" r=".32"/>
<circle cx="170.7" cy="81.8" r=".32"/>
<circle cx="170.7" cy="85.3" r=".32"/>
<circle cx="170.7" cy="87.1" r=".32"/>
<circle cx="170.7" cy="90.7" r=".32"/>
<circle cx="170.7" cy="92.4" r=".32"/>
<circle cx="170.7" cy="97.8" r=".32"/>
<circle cx="183.1" cy="115.5" r=".32"/>
<circle cx="184.9" cy="117.3" r=".32"/>
<circle cx="186.7" cy="120.9" r=".32"/>
<circle cx="188.4" cy="124.4" r=".32"/>
<circle cx="190.2" cy="128" r=".32"/>
<circle cx="193.8" cy="140.4" r=".32"/>
<circle cx="195.6" cy="145.8" r=".32"/>
<circle cx="197.3" cy="152.9" r=".32"/>
</g>
<text font-size="5.3" x="12.4" y="12.2">VI&amp;SENSOR CONTROL</text>
<g font-size="3.5">
<text x="25.8" y="16.1">The MIPI RX differential trace impedance is 100ohm.</text>
<text x="26.7" y="20.6">notes:(very important!)</text>
<text x="26.7" y="27.7">the document 'SS928V100 Hardware Design User Guide'</text>
<text x="26.7" y="24.1">For more detail information of VI scenario please refer to</text>
</g>
<text font-size="3.5" fill="#000080" x="125.9" y="74.1">U1D</text>
<text font-size="3.5" fill="#00f" x="129.5" y="133.2" transform="rotate(-90 129.5 133.2)">MISC Interface 6 of 10</text>
<g font-size="1.7">
<text x="196.5" y="25.1">1V8_SOC</text>
<text x="193.6" y="33.3">0</text>
<text x="188.5" y="38.6">For debug，According to the measured signal quality</text>
<text x="188.5" y="40.4">determine whether using magnetic beads</text>
<text x="179.4" y="44.8" transform="rotate(-90 179.4 44.8)">1uF</text>
<text x="124.6" y="77.9">&lt;DEVICE&gt;</text>
<text x="181.4" y="84.6">1V8_PER</text>
<text x="71.1" y="106.5">33</text>
<text x="183" y="106.1" transform="rotate(-90 183 106.1)">2K</text>
<text x="184.7" y="106.1" transform="rotate(-90 184.7 106.1)">2K</text>
<text x="186.5" y="106.1" transform="rotate(-90 186.5 106.1)">2K</text>
<text x="188.3" y="106.1" transform="rotate(-90 188.3 106.1)">2K</text>
<text x="190.1" y="106.1" transform="rotate(-90 190.1 106.1)">2K</text>
<text x="193.6" y="106.1" transform="rotate(-90 193.6 106.1)">2K</text>
<text x="195.4" y="106.1" transform="rotate(-90 195.4 106.1)">2K</text>
<text x="197.2" y="106.1" transform="rotate(-90 197.2 106.1)">2K</text>
<text x="174.2" y="117.2">33</text>
<text x="72.9" y="131.4">33</text>
<text x="174.2" y="133.2">33</text>
<text x="174.2" y="140.3">33</text>
<text x="224" y="191.9">DESIGNED</text>
<text x="224" y="195.4">REVIEWED</text>
</g>
<g font-size="1.7" fill="#f00">
<text x="43" y="33.2">MIPI_RX0_CK0N</text>
<text x="43" y="35">MIPI_RX0_CK0P</text>
<text x="43" y="36.8">MIPI_RX0_CK1N</text>
<text x="43" y="38.6">MIPI_RX0_CK1P</text>
<text x="43" y="40.3">MIPI_RX0_D0N</text>
<text x="43" y="42.1">MIPI_RX0_D0P</text>
<text x="43" y="43.9">MIPI_RX0_D1N</text>
<text x="43" y="45.7">MIPI_RX0_D1P</text>
<text x="43" y="47.5">MIPI_RX0_D2N</text>
<text x="43" y="49.2">MIPI_RX0_D2P</text>
<text x="43" y="51">MIPI_RX0_D3N</text>
<text x="43" y="52.8">MIPI_RX0_D3P</text>
<text x="43" y="59.9">MIPI_RX1_CK0N</text>
<text x="43" y="63.5">MIPI_RX1_CK0P</text>
<text x="43" y="74.1">MIPI_RX1_D0N</text>
<text x="43" y="77.7">MIPI_RX1_D0P</text>
<text x="43" y="86.6">MIPI_RX1_D2N</text>
<text x="43" y="90.1">MIPI_RX1_D2P</text>
<text x="35.9" y="106.1">SENSOR0_CLK/UPS_MODE0</text>
<text x="75" y="106.3">$19N72</text>
<text x="46.6" y="111.5">SENSOR0_HS/UPS_MODE1</text>
<text x="46.6" y="116.8">SENSOR0_VS/FMC_READRETRY</text>
<text x="201.3" y="115">SPI0_CSN/I2C3_SDA</text>
<text x="201.3" y="116.8">SPI0_SCLK/I2C2_SCL</text>
<text x="46.6" y="122.1">SENSOR0_RSTN</text>
<text x="201.3" y="120.4">SPI0_SDI/I2C3_SCL</text>
<text x="201.3" y="123.9">SPI0_SDO/I2C2_SDA</text>
<text x="32.3" y="131">SENSOR1_CLK/PCIE_DEEMPH_SEL</text>
<text x="76.8" y="131.2">$19N73 AP21</text>
<text x="34.1" y="138.1">SENSOR1_HS/PCIE_REFCLK_SEL</text>
<text x="34.1" y="143.5">SENSOR1_VS/PCIE_SLV_BOOT_MODE</text>
<text x="34.1" y="148.8">SENSOR1_RSTN</text>
<text x="201.3" y="145.2">SPI1_SDI/I2C4_SCL</text>
<text x="201.3" y="152.4">SPI1_SDO/I2C5_SDA</text>
</g>
<g font-size="1.7" fill="#000080">
<text x="183.9" y="33.1">R2814</text>
<text x="179.4" y="38.6" transform="rotate(-90 179.4 38.6)">C199</text>
<text x="183" y="98" transform="rotate(-90 183 98)">R2803</text>
<text x="184.7" y="98" transform="rotate(-90 184.7 98)">R2811</text>
<text x="186.5" y="98" transform="rotate(-90 186.5 98)">R2810</text>
<text x="188.3" y="98" transform="rotate(-90 188.3 98)">R2809</text>
<text x="190.1" y="98" transform="rotate(-90 190.1 98)">R2808</text>
<text x="193.6" y="98" transform="rotate(-90 193.6 98)">R2806</text>
<text x="195.4" y="98" transform="rotate(-90 195.4 98)">R2805</text>
<text x="197.2" y="98" transform="rotate(-90 197.2 98)">R2804</text>
<text x="64" y="106.5">R99</text>
<text x="179.6" y="117.2">R2812</text>
<text x="64" y="131.4">R100</text>
<text x="179.6" y="133.2">R2802</text>
<text x="179.6" y="140.3">R2801</text>
</g>
<g font-size="1.7" fill="#00f">
<text x="43" y="67">VI_DATA11</text>
<text x="43" y="70.6">VI_DATA10</text>
<text x="43" y="81.2">VI_DATA12</text>
<text x="43" y="84.8">VI_DATA13</text>
<text x="43" y="93.7">VI_DATA9</text>
<text x="43" y="97.2">VI_DATA8</text>
<text x="201.3" y="127.5">VI_CLK</text>
<text x="201.3" y="132.8">VI_DATA7</text>
<text x="201.3" y="139.9">VI_DATA6</text>
</g>
<g font-size="1.6">
<text x="83.7" y="33.4">AN30</text>
<text x="83.8" y="35.2">AP30</text>
<text x="163" y="35.2">AH23</text>
<text x="163" y="33.4">AH22 AVDD18_MIPIRX</text>
<text x="83.7" y="40.5">AN31</text>
<text x="83.7" y="38.7">AN28</text>
<text x="83.8" y="37">AP28</text>
<text x="83.7" y="44.1">AN29</text>
<text x="83.8" y="47.6">AK30</text>
<text x="83.8" y="45.8">AP29</text>
<text x="83.8" y="42.3">AP31</text>
<text x="163" y="47.6">AJ23</text>
<text x="163" y="45.8">AJ22</text>
<text x="163" y="44.1">AH24</text>
<text x="83.8" y="51.2">AK28</text>
<text x="83.9" y="53">AL28</text>
<text x="83.9" y="49.4">AL30</text>
<text x="163" y="53">AJ26</text>
<text x="163" y="51.2">AJ25</text>
<text x="163" y="49.4">AJ24</text>
<text x="163" y="58.3">AJ29</text>
<text x="163" y="56.5">AJ28</text>
<text x="163" y="54.7">AJ27</text>
<text x="83.7" y="63.6">AN25</text>
<text x="83.8" y="60.1">AP25</text>
<text x="163" y="65.4">AK27</text>
<text x="163" y="63.6">AK25</text>
<text x="163" y="61.8">AK23</text>
<text x="163" y="60.1">AJ30</text>
<text x="83.7" y="70.7">AN27</text>
<text x="83.8" y="67.2">AP27</text>
<text x="163" y="70.7">AL23</text>
<text x="163" y="69">AK31</text>
<text x="163" y="67.2">AK29</text>
<text x="83.7" y="77.9">AN24</text>
<text x="83.8" y="74.3">AP24</text>
<text x="163" y="77.9">AL31</text>
<text x="163" y="76.1">AL29</text>
<text x="163" y="74.3">AL27</text>
<text x="163" y="72.5">AL25</text>
<text x="83.8" y="81.4">AP26</text>
<text x="163" y="83.2">AM25</text>
<text x="163" y="81.4">AM24</text>
<text x="163" y="79.6">AM23</text>
<text x="83.7" y="85">AN26</text>
<text x="83.9" y="86.7">AL24</text>
<text x="163" y="88.5">AM28</text>
<text x="163" y="86.7">AM27</text>
<text x="163" y="85">AM26</text>
<text x="83.8" y="90.3">AK24</text>
<text x="83.9" y="93.9">AL26</text>
<text x="163" y="95.6">AN23</text>
<text x="163" y="93.9">AM31</text>
<text x="163" y="92.1">AM30</text>
<text x="163" y="90.3">AM29</text>
<text x="83.8" y="97.4">AK26</text>
<text x="163" y="101">AP32</text>
<text x="163" y="99.2">AP23</text>
<text x="163" y="97.4">AN32</text>
<text x="83.9" y="106.3">AL32</text>
<text x="83.7" y="111.6">AN33</text>
<text x="83.5" y="117">AM33</text>
<text x="163" y="117">AK33 $19N46</text>
<text x="163" y="115.2">AM34</text>
<text x="83.5" y="122.3">AM32</text>
<text x="163" y="124.1">AL34</text>
<text x="163" y="120.5">AL33</text>
<text x="163" y="127.6">AK22</text>
<text x="163" y="133">AK21 $19N48</text>
<text x="83.7" y="143.6">AN22</text>
<text x="83.8" y="138.3">AP22</text>
<text x="163" y="140.1">AL21 $19N47</text>
<text x="83.5" y="149">AM21</text>
<text x="163" y="145.4">AM22</text>
<text x="163" y="152.5">AL22</text>
<text x="224" y="183.5">The type and specification of the components refer to the BOM</text>
<text x="271.1" y="189.9">ECA NO</text>
<text x="273.5" y="188.1">NA</text>
<text x="283.6" y="189.9">DATE</text>
<text x="254.3" y="195.2">SS928V100DMEB</text>
<text x="252.6" y="198.8">VER</text>
<text x="253.5" y="201.5">A</text>
<text x="256.9" y="198.8">PART_NUMBER</text>
<text x="276.6" y="198.8">SHEET</text>
<text x="283.9" y="199.1">18 of</text>
<text x="286.4" y="198.8">of</text>
<text x="289.3" y="198.8">22</text>
</g>
<g font-size="1.6" fill="#004080">
<text x="95.1" y="34.3">MIPI_RX0_CK0N/GPIO14_7</text>
<text x="142.1" y="34.3">AVDD18_MIPIRX1</text>
<text x="95.1" y="41.4">MIPI_RX0_D0N/GPIO14_3</text>
<text x="95.1" y="39.7">MIPI_RX0_CK1P/GPIO15_2</text>
<text x="95.1" y="37.9">MIPI_RX0_CK1N/GPIO15_1</text>
<text x="95.1" y="36.1">MIPI_RX0_CK0P/GPIO15_0</text>
<text x="142.1" y="36.1">AVDD18_MIPIRX2</text>
<text x="95.1" y="46.8">MIPI_RX0_D1P/GPIO15_4</text>
<text x="95.1" y="45">MIPI_RX0_D1N/GPIO15_3</text>
<text x="95.1" y="43.2">MIPI_RX0_D0P/GPIO14_4</text>
<text x="142.6" y="46.8">AVSS18_MIPIRX2</text>
<text x="142.6" y="45">AVSS18_MIPIRX1</text>
<text x="95.1" y="53.9">MIPI_RX0_D3P/GPIO15_6</text>
<text x="95.1" y="52.1">MIPI_RX0_D3N/GPIO15_5</text>
<text x="95.1" y="50.3">MIPI_RX0_D2P/GPIO14_6</text>
<text x="95.1" y="48.6">MIPI_RX0_D2N/GPIO14_5</text>
<text x="142.6" y="53.9">AVSS18_MIPIRX6</text>
<text x="142.6" y="52.1">AVSS18_MIPIRX5</text>
<text x="142.6" y="50.3">AVSS18_MIPIRX4</text>
<text x="142.6" y="48.6">AVSS18_MIPIRX3</text>
<text x="142.6" y="59.2">AVSS18_MIPIRX9</text>
<text x="142.6" y="57.4">AVSS18_MIPIRX8</text>
<text x="142.6" y="55.7">AVSS18_MIPIRX7</text>
<text x="95.1" y="64.6">MIPI_RX1_CK0P/GPIO13_4</text>
<text x="95.1" y="61">MIPI_RX1_CK0N/GPIO13_3</text>
<text x="141.7" y="64.6">AVSS18_MIPIRX12</text>
<text x="141.7" y="62.8">AVSS18_MIPIRX11</text>
<text x="141.7" y="61">AVSS18_MIPIRX10</text>
<text x="95.1" y="71.7">MIPI_RX1_CK1P/GPIO13_6</text>
<text x="95.1" y="68.1">MIPI_RX1_CK1N/GPIO13_5</text>
<text x="141.7" y="71.7">AVSS18_MIPIRX16</text>
<text x="141.7" y="69.9">AVSS18_MIPIRX15</text>
<text x="141.7" y="68.1">AVSS18_MIPIRX14</text>
<text x="141.7" y="66.3">AVSS18_MIPIRX13</text>
<text x="95.1" y="75.2">MIPI_RX1_D0N/GPIO12_7/VI_VS</text>
<text x="141.7" y="77">AVSS18_MIPIRX19</text>
<text x="141.7" y="75.2">AVSS18_MIPIRX18</text>
<text x="141.7" y="73.4">AVSS18_MIPIRX17</text>
<text x="95.1" y="82.3">MIPI_RX1_D1N/GPIO13_7</text>
<text x="95.1" y="78.8">MIPI_RX1_D0P/GPIO13_0/VI_DATA0</text>
<text x="141.7" y="82.3">AVSS18_MIPIRX22</text>
<text x="141.7" y="80.6">AVSS18_MIPIRX21</text>
<text x="141.7" y="78.8">AVSS18_MIPIRX20</text>
<text x="95.1" y="87.7">MIPI_RX1_D2N/GPIO13_1/VI_HS</text>
<text x="95.1" y="85.9">MIPI_RX1_D1P/GPIO14_0/VI_DATA13</text>
<text x="141.7" y="89.5">AVSS18_MIPIRX26</text>
<text x="141.7" y="87.7">AVSS18_MIPIRX25</text>
<text x="141.7" y="85.9">AVSS18_MIPIRX24</text>
<text x="141.7" y="84.1">AVSS18_MIPIRX23</text>
<text x="95.1" y="94.8">MIPI_RX1_D3N/GPIO14_1/VI_DATA9</text>
<text x="95.1" y="91.2">MIPI_RX1_D2P/GPIO13_2/VI_DATA3</text>
<text x="141.7" y="94.8">AVSS18_MIPIRX29</text>
<text x="141.7" y="93">AVSS18_MIPIRX28</text>
<text x="141.7" y="91.2">AVSS18_MIPIRX27</text>
<text x="95.1" y="98.3">MIPI_RX1_D3P/GPIO14_2/VI_DATA8</text>
<text x="141.7" y="101.9">AVSS18_MIPIRX33</text>
<text x="141.7" y="100.1">AVSS18_MIPIRX32</text>
<text x="141.7" y="98.3">AVSS18_MIPIRX31</text>
<text x="141.7" y="96.6">AVSS18_MIPIRX30</text>
<text x="95.1" y="107.2">SENSOR0_CLK/GPIO15_7</text>
<text x="95.1" y="112.6">SENSOR0_HS/GPIO16_1/SENSOR1_HS</text>
<text x="95.1" y="117.9">SENSOR0_VS/GPIO16_2/SENSOR1_VS</text>
<text x="130.7" y="117.9">SPI0_SCLK/GPIO16_3/I2C2_SCL</text>
<text x="131.2" y="116.1">SPI0_CSN/GPIO16_6/I2C3_SDA</text>
<text x="95.1" y="123.2">SENSOR0_RSTN/GPIO16_0</text>
<text x="131.2" y="125">SPI0_SDO/GPIO16_4/I2C2_SDA</text>
<text x="132.1" y="121.5">SPI0_SDI/GPIO16_5/I2C3_SCL</text>
<text x="130.3" y="128.6">SPI1_CSN0/GPIO12_3/I2C4_SDA</text>
<text x="95.1" y="132.1">SENSOR1_CLK/GPIO12_1</text>
<text x="126.2" y="133.9">SPI1_CSN1/GPIO12_2/SENSOR3_CLK</text>
<text x="95.1" y="139.2">SENSOR1_HS/GPIO11_6/SENSOR0_HS</text>
<text x="130.7" y="141">SPI1_SCLK/GPIO12_6/I2C5_SCL</text>
<text x="95.1" y="144.6">SENSOR1_VS/GPIO11_7/SENSOR0_VS</text>
<text x="95.1" y="149.9">SENSOR1_RSTN/GPIO12_0</text>
<text x="132.1" y="146.3">SPI1_SDI/GPIO12_4/I2C4_SCL</text>
<text x="131.2" y="153.5">SPI1_SDO/GPIO12_5/I2C5_SDA</text>
</g>
<g font-size="1.6" fill="#00f">
<text x="95.1" y="62.8">VI_DATA1/HT_PS</text>
<text x="95.1" y="69.9">VI_DATA11/HT_DO3</text>
<text x="95.1" y="66.3">VI_DATA2/HT_DO4</text>
<text x="95.1" y="77">VI_DATA15/HT_VS</text>
<text x="95.1" y="73.4">VI_DATA10/HT_DO1</text>
<text x="95.1" y="80.6">HT_DO6</text>
<text x="95.1" y="89.5">VI_DATA14/HT_HS</text>
<text x="95.1" y="84.1">VI_DATA12/HT_DO2</text>
<text x="95.1" y="93">HT_DO5</text>
<text x="95.1" y="100.1">HT_CLK_OUT</text>
<text x="95.1" y="96.6">HT_DO0</text>
<text x="95.1" y="110.8">UPS_MODE0</text>
<text x="95.1" y="109">SENSOR1_CLK/SENSOR2_CLK</text>
<text x="95.1" y="119.7">SENSOR2_VS/PWM0_OUT2_0_P</text>
<text x="95.1" y="116.1">UPS_MODE1</text>
<text x="95.1" y="114.3">SENSOR2_HS/PWM0_OUT3_0_P</text>
<text x="143.1" y="119.7">SPI_3WIRE_CLK</text>
<text x="95.1" y="121.5">FMC_READRETRY</text>
<text x="95.1" y="125">SENSOR1_RSTN/SENSOR2_RSTN</text>
<text x="141.5" y="123.2">SPI_3WIRE_DATA</text>
<text x="132.3" y="132">SENSOR2_HS/VI_CLK/HT_SD2</text>
<text x="133.5" y="130.3">SENSOR1_HS/SENSOR0_HS</text>
<text x="142.8" y="126.6">SPI_3WIRE_CSN</text>
<text x="95.1" y="137.5">HT_MCK</text>
<text x="95.1" y="135.7">PWM0_OUT6_0_P/PCIE_DEEMPH_SEL</text>
<text x="95.1" y="133.9">SENSOR0_CLK/SENSOR2_CLK</text>
<text x="127.5" y="135.7">PWM0_OUT5_0_P/VI_DATA7/HT_SD3</text>
<text x="95.1" y="142.8">PCIE_REFCLK_SEL/HT_SD1</text>
<text x="95.1" y="141">SENSOR2_HS/PWM0_OUT9_0_P</text>
<text x="131.6" y="142.8">SENSOR1_CLK/SENSOR0_CLK</text>
<text x="95.1" y="148.1">PCIE_SLV_BOOT_MODE/HT_SD0</text>
<text x="95.1" y="146.3">SENSOR2_VS/PWM0_OUT8_0_P</text>
<text x="133.7" y="148.1">SENSOR1_VS/SENSOR0_VS</text>
<text x="136.4" y="144.6">SENSOR2_CLK/VI_DATA6</text>
<text x="136.9" y="149.9">SENSOR2_VS/VI_DATA5</text>
<text x="95.1" y="153.5">PWM0_OUT7_0_P/HT_RSTN</text>
<text x="95.1" y="151.7">SENSOR0_RSTN/SENSOR2_RSTN</text>
<text x="129.2" y="155.4">SENSOR1_RSTN/SENSOR0_RSTN</text>
<text x="142.4" y="151.5">PWM0_OUT4_0_P</text>
<text x="134.8" y="157">SENSOR2_RSTN/VI_DATA4</text>
</g>
</svg>
